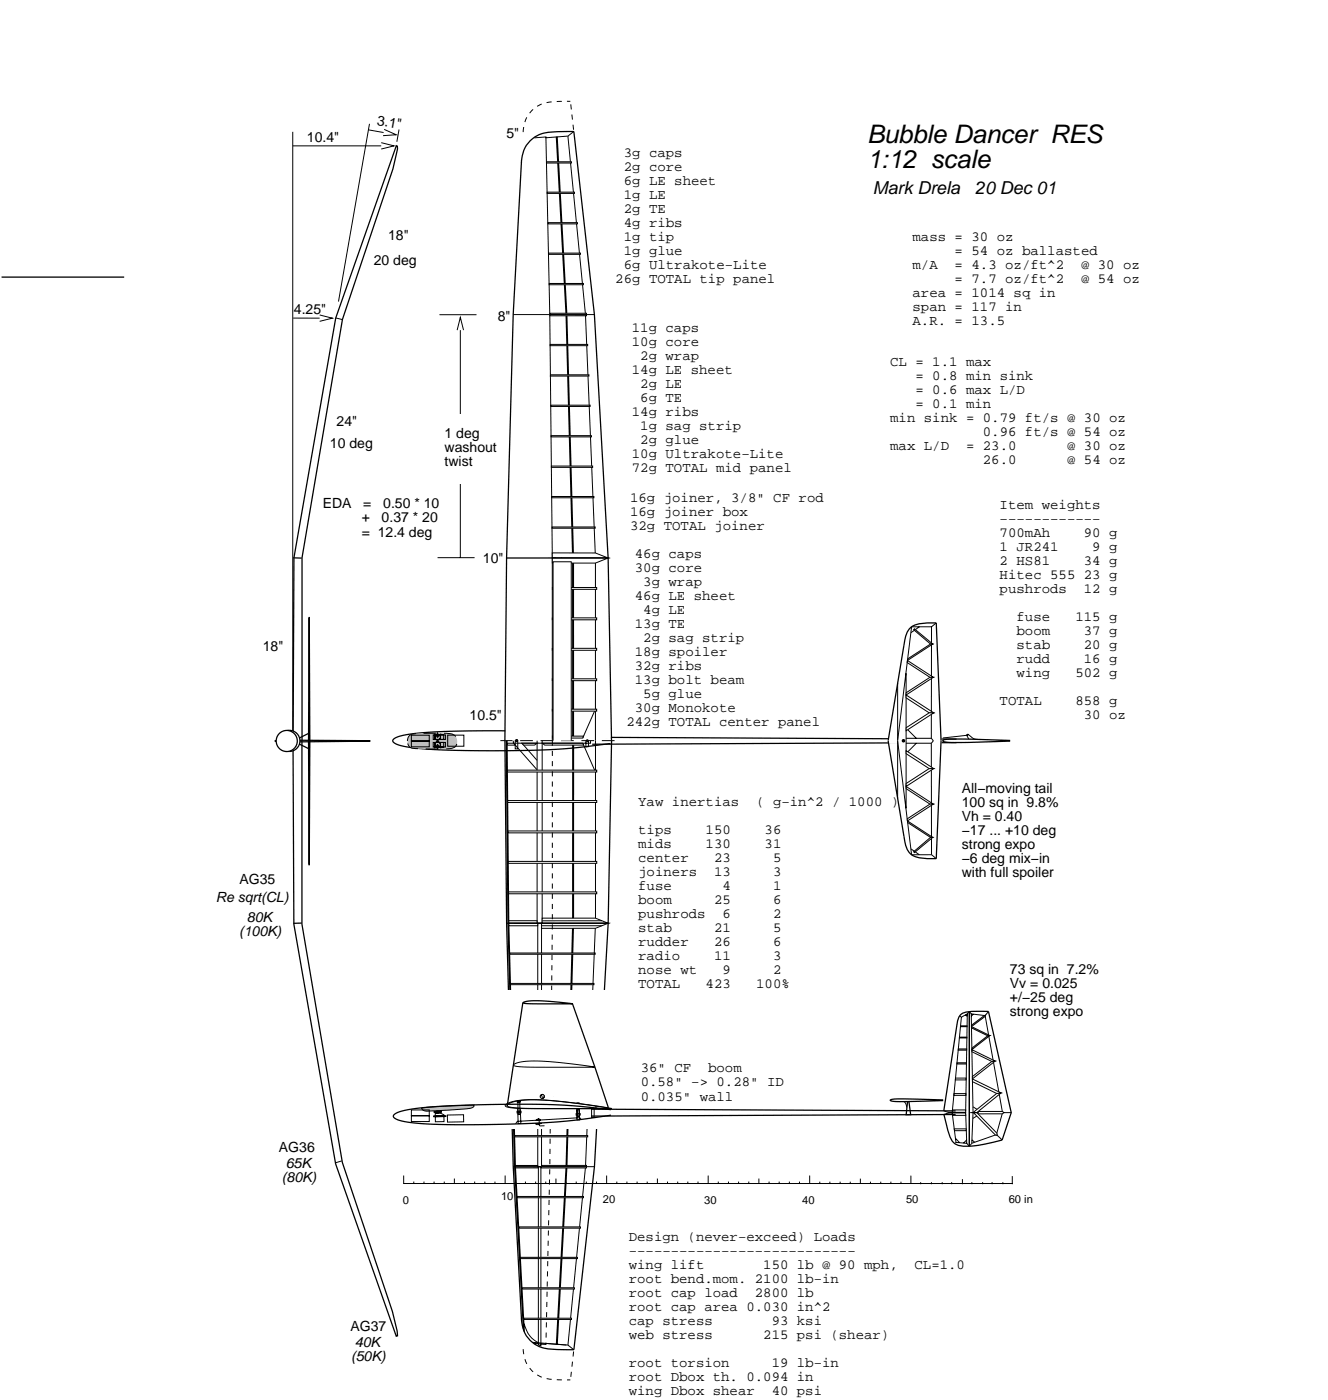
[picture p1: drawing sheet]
<svg xmlns="http://www.w3.org/2000/svg" width="277mm" height="292mm" viewBox="0 0 277 292" stroke-linecap="round" stroke-linejoin="round" font-family="sans-serif">
<path d="M127.3 154l-8.8-1-7.9-.4-14.5-.1-9.5 .5a8.2 8.2 0 0 0-4.6 1.3l-.1 .2a1.55 1.55 0 0 0 1.5 1l2.9 .5 4.7 .4 15 .2 11.2-.3 10.1-1.2" fill="none" stroke="#000" stroke-width=".27"/>
<path d="M105.4 151.9l10.1 .3 11.9 1.3-.1 .8-8.6-1-13.3-.4z" fill-rule="evenodd" fill="#fff"/>
<path d="M61.1 154.6l.2 38.2 8.7 50 12.6 36 .3-.1-.1-1-1-4.1-10.4-31-8.4-49.8v-38.2M127.6 153.9l71.9 .3M199.5 154.9l-76 .4" fill="none" stroke="#000" stroke-width=".27"/>
<path d="M85.3 153.5a4.1 4.1 0 0 1 2.8-.5h2.4a13 13 0 0 1 4.1 .3 1.65 1.65 0 0 1 .6 2.1 1.65 1.65 0 0 1-2 .8l-4.6 .1a6.6 6.6 0 0 1-3.1-.4 1.77 1.77 0 0 1-.2-2.4z" fill-rule="evenodd" fill="#bebebe" stroke="#000" stroke-width=".21" stroke-dasharray="2.7 1.6" stroke-linecap="butt"/>
<g fill="#fff" stroke="#000" stroke-width=".21">
<path d="M107 224.2h16.1v.3h-16.1z" fill-rule="evenodd"/>
<path d="M106.8 217.9h16.5v.3h-16.5z" fill-rule="evenodd"/>
<path d="M106.6 211.5h17v.3h-17z" fill-rule="evenodd"/>
</g>
<g fill="none" stroke="#000" stroke-width=".21">
<path d="M105.6 154.5l.3 38.1 1.4 50.8 1.8 33.9M105.8 154.5l.3 38.1 1.4 50.8 1.9 34.5M107.2 155.2l4.8 5.4M112 154.5v38.1h1.1v-38.1M124.2 154.5v38.1l-2.1 50.9-3.7 37.1 1.3 1M112.1 192.6h.8v50.8h-.8zM107 243.4h17M112.3 243.4h.5v37.4l-.5-.2zM118 243.4h.2l-2 37.1-.2-.1zM109.3 276.2a5.8 5.8 0 0 0 3 4M111.4 280.3l2.5 .2v-.2l4.2 .3"/>
<circle cx="107.7" cy="154.5" r=".2"/>
<circle cx="122.5" cy="154.5" r=".2"/>
</g>
<path d="M128.2 154.5h-23.9" fill="none" stroke="#000" stroke-width=".21" stroke-dasharray="2.7 1.6" stroke-linecap="butt"/>
<path d="M105.3 154.5l.3 38.1 1.4 50.8 1.7 31.8M127.5 154.5l-.7 38.1-2.8 50.8-4.3 38.2M108.7 275.2a6.3 6.3 0 0 0 6.5 6.3l4.5 .1" fill="none" stroke="#000" stroke-width=".27"/>
<g fill="#fff" stroke="#000" stroke-width=".21">
<path d="M106.1 192.1h5.9v.5h-5.9z" fill-rule="evenodd"/>
<path d="M106.1 192.6h6v.6h-6z" fill-rule="evenodd"/>
</g>
<path d="M119.4 192.6h.2l-1.4 50.8h-.2z" fill="none" stroke="#000" stroke-width=".21"/>
<path d="M105.8 155.1h1.3l.4 .4h-1.7z" fill-rule="evenodd" fill="#fff" stroke="#000" stroke-width=".21"/>
<path d="M119.4 155.5h.2v37.1h-.2z" fill="none" stroke="#000" stroke-width=".21"/>
<g fill="#fff" stroke="#000" stroke-width=".21">
<path d="M106 186.1h18.4v.4h-18.3z" fill-rule="evenodd"/>
<path d="M106 179.7h18.4v.4h-18.4z" fill-rule="evenodd"/>
<path d="M105.9 173.4h18.5v.4h-18.5z" fill-rule="evenodd"/>
<path d="M105.9 167h18.5v.4h-18.5z" fill-rule="evenodd"/>
<path d="M105.8 160.7h18.6v.4h-18.6z" fill-rule="evenodd"/>
<path d="M112.9 243.2h9.4v.2h-9.4z" fill-rule="evenodd"/>
<path d="M112.8 243.4h9.5v.3h-9.5z" fill-rule="evenodd"/>
<path d="M109.2 275h10v.3h-10z" fill-rule="evenodd"/>
<path d="M108.9 268.7h10.9v.2h-10.9z" fill-rule="evenodd"/>
<path d="M108.5 262.3h11.9v.3h-11.9z" fill-rule="evenodd"/>
<path d="M108.2 256h12.8v.2h-12.8z" fill-rule="evenodd"/>
<path d="M107.8 249.6h13.9v.3h-13.9z" fill-rule="evenodd"/>
<path d="M107.5 243.4h4.8v.3h-4.8z" fill-rule="evenodd"/>
<path d="M107.5 243.2h4.6v.2h-4.6z" fill-rule="evenodd"/>
<path d="M107.3 236.9h15.3v.3h-15.3z" fill-rule="evenodd"/>
<path d="M106.4 205.2h17.5v.2h-17.4z" fill-rule="evenodd"/>
<path d="M106.3 198.8h17.8v.3h-17.8z" fill-rule="evenodd"/>
</g>
<path d="M113.8 280.5l-2.5-.2" fill="none" stroke="#000" stroke-width=".21" stroke-dasharray="1.1 1.1 1.1 1.1" stroke-linecap="butt"/>
<path d="M111 280.1l7.4 .5" fill="none" stroke="#000" stroke-width=".21"/>
<g fill="#fff" stroke="#000" stroke-width=".21">
<path d="M113.1 191.6h11.1l2.6 1h-13.7z" fill-rule="evenodd"/>
<path d="M112.9 192.6h13.9l-2.6 1.1h-11.3z" fill-rule="evenodd"/>
</g>
<path d="M108.8 155.1l3.2 3.5M112.9 193.2h12.6M125.5 192.1h-12.4" fill="none" stroke="#000" stroke-width=".21"/>
<path d="M109.1 281.5a6.2 6.2 0 0 0 6.5 6.3l3.3 .1M119.6 282l-.6 5.9" fill="none" stroke="#000" stroke-width=".21" stroke-dasharray="1.1 1.1 1.1 1.1" stroke-linecap="butt"/>
<path d="M108.8 155.1h3.2l-.5 .4h-2.3z" fill-rule="evenodd" fill="#fff" stroke="#000" stroke-width=".21"/>
<path d="M121.5 155.1l2.5 5.6" fill="none" stroke="#000" stroke-width=".21"/>
<path d="M113.1 155.1h8.4l.2 .4h-8.1z" fill-rule="evenodd" fill="#fff" stroke="#000" stroke-width=".21"/>
<path d="M115.2 154.5v38.1l-.5 50.8-.9 37.1" fill="none" stroke="#000" stroke-width=".21" stroke-dasharray="1.1 1.1 1.1 1.1" stroke-linecap="butt"/>
<g fill="#fff">
<path d="M196.9 231.6l2.5-.1 .1 1.4-2.5-.1z" fill-rule="evenodd"/>
<path d="M185.2 153.9h11.1l.1 1.4-11.2-.1z" fill-rule="evenodd"/>
</g>
<path d="M87.9 231.2l2.8-.3 8.2-.3-.1 .3-.2 .2-1.4 .3-8.2 .4a.98 .98 0 0 1-1.1-.6z" fill-rule="evenodd" fill="#bebebe" stroke="#000" stroke-width=".21"/>
<path d="M57.4 154.5l4.5-.1 15.2 .2-15.2 .2zM64.3 153l-3.2 1.6 3.2 1.6" fill="none" stroke="#000" stroke-width=".27"/>
<path d="M64.5 128.9l.1 25.7-.1 25.8-.2-25.8z" fill-rule="evenodd" fill="#fff" stroke="#000" stroke-width=".27"/>
<path d="M61.1 66.4h8.2" fill="none" stroke="#000" stroke-width=".21"/>
<path d="M66.7 65.7l2.6 .7-2.6 .6z" fill="#fff"/>
<g fill="none" stroke="#000" stroke-width=".21">
<path d="M66.7 65.7l2.6 .7-2.6 .6M107.4 154.5h.6v1.8h-.6zM85.8 231.6h3.7v1.2h-3.7zM85.8 232.8h3.7v1.2h-3.7zM90.4 232.8h2.6v.2h-2.6zM90.5 231.9h1.6v.2h-1.6zM90.8 232.3l1-.1 .8 .4v.2h-1.8zM90.8 233h1.8v1l-1.8 .1zM91 231.9h.5l.1 .3h-.6zM91.5 231.9v-.1h-.4v.1M91.9 231.7v.5M93.3 232.6h3.4v1.5h-3.4z"/>
<path d="M112.1 233.4l.1 1.3a.53 .53 0 0 0 .3 .5 .53 .53 0 0 0 .6-.1l.4-.2M188.5 229.8l.4 .4 .2 .9"/>
<circle cx="188.4" cy="154.6" r=".13"/>
<circle cx="188.4" cy="154.6" r=".26"/>
</g>
<path d="M189.3 229.8h.2l.4 2.8h-.9z" fill="#fff" stroke="#000" stroke-width=".27"/>
<g fill="none" stroke="#000" stroke-width=".21">
<path d="M61 27.5v127.1M70 66.3l1.4 .4M91.6 65.7h7.8M96 66.2v50.2M91.2 116.4h7.8M71.3 242.2l-1.3 .4M84.2 246.9h127M84.2 245.3v1.7M86.3 246.5v.5M88.4 246.5v.5M90.5 246.5v.5M92.6 246.5v.5"/>
<path d="M94.8 245.9v1.1M96.9 246.5v.5M99 246.5v.5M101.1 246.5v.5M103.2 246.5v.5M105.3 245.3v1.7M107.5 246.5v.5M109.6 246.5v.5M111.7 246.5v.5M113.8 246.5v.5M115.9 245.9v1.1M118 246.5v.5"/>
<path d="M120.2 246.5v.5M122.3 246.5v.5M124.4 246.5v.5M126.5 245.3v1.7M128.6 246.5v.5M130.7 246.5v.5M132.9 246.5v.5M135 246.5v.5M137.1 245.9v1.1M139.2 246.5v.5M141.3 246.5v.5M143.4 246.5v.5"/>
<path d="M145.6 246.5v.5M147.7 245.3v1.7M149.8 246.5v.5M151.9 246.5v.5M154 246.5v.5M156.1 246.5v.5M158.3 245.9v1.1M160.4 246.5v.5M162.5 246.5v.5M164.6 246.5v.5M166.7 246.5v.5M168.8 245.3v1.7"/>
<path d="M170.9 246.5v.5M173.1 246.5v.5M175.2 246.5v.5M177.3 246.5v.5M179.4 245.9v1.1M181.5 246.5v.5M183.7 246.5v.5M185.8 246.5v.5M187.9 246.5v.5M189.9 245.3v1.7M192 246.7v.4M194.2 246.7v.4"/>
<path d="M196.5 246.7v.4M198.4 246.7v.4M200.7 246v1.1M202.7 246.7v.4M204.9 246.7v.4M206.9 246.7v.4M209.1 246.7v.4M211.1 245.4v1.7"/>
</g>
<path d="M61.2 116.4h1.7M62.9 192.6h-1.7" fill="none" stroke="#000" stroke-width=".27"/>
<path d="M96 66.2l.7 2.7h-1.4z" fill="#fff"/>
<path d="M95.3 68.9l.7-2.7 .7 2.7" fill="none" stroke="#000" stroke-width=".21"/>
<path d="M93.6 86.5h4.5v14.4h-4.5z" fill-rule="evenodd" fill="#fff"/>
<g fill="none" stroke="#000" stroke-width=".21">
<path d="M202.1 211.1v28M202.5 211.5l.4 20.6-.3 6.4M202.5 211.5l-.3-.4v28l.5-.6M202.5 211.5l2.9 .4M203 211.6l-.4 .4M205.4 211.9l3.7 20.2M206.1 211l-.7 .9M198.6 232.5l.8 5.8M199.2 237.5l.9 .9M199.3 238.4l-.1 .1M201.4 232.5l.2 6-2.2-.1M201.6 237.9l-.7 .6"/>
<path d="M201.6 238.5l.5 .6M202.7 237.8l.5 .5M202.9 230.9l.8 .6M203.7 232.8l-.8 .6M209.1 232.1h1.8M209.1 232.1l-1.3 4.6"/>
</g>
<path d="M206.1 211.1l4.8 21-1.9 5.8a24.2 24.2 0 0 1-8.8 1.2 2.86 2.86 0 0 1-2.3-2.3l-1.1-4.3" fill="none" stroke="#000" stroke-width=".27"/>
<g fill="#fff" stroke="#000" stroke-width=".21">
<path d="M198.9 228.2h2.5v.3h-2.5z" fill-rule="evenodd"/>
<path d="M199.3 224.9h2.2v.4h-2.3z" fill-rule="evenodd"/>
<path d="M199.6 221.7h1.9v.3h-2z" fill-rule="evenodd"/>
<path d="M199.8 218.9h1.8v.2h-1.8z" fill-rule="evenodd"/>
<path d="M200.1 216.4h1.5v.2h-1.5z" fill-rule="evenodd"/>
<path d="M200.3 214h1.4v.2h-1.4z" fill-rule="evenodd"/>
</g>
<path d="M196.8 231.8l1.7 .3M198.5 232.2l-1.7 .3M198.6 232.2h2.8v.5h-2.8zM198.6 231.6h2.8v.5h-2.8z" fill="none" stroke="#000" stroke-width=".21"/>
<path d="M203.7 232.1l.3-.2h5l.4 .2-.4 .3h-5z" fill-rule="evenodd" fill="#fff" stroke="#000" stroke-width=".21"/>
<path d="M209 237.9l-1.2-1.2-5.1 1.8" fill="none" stroke="#000" stroke-width=".21"/>
<path d="M203 232.1h.7l4.2 4.3 .1 .5-.4-.1z" fill-rule="evenodd" fill="#fff" stroke="#000" stroke-width=".21"/>
<path d="M200.1 212l.4 .2M201.3 211.8l.4 .2M201.7 211.5l-1.2 .7-1.9 19.6M201.7 211.5l-.3 20.3M202.1 211.1l-.4 .4" fill="none" stroke="#000" stroke-width=".21"/>
<path d="M206.1 211h-1.1a10.6 10.6 0 0 0-4.5 .5 3.8 3.8 0 0 0-1 2.3l-2.7 18" fill="none" stroke="#000" stroke-width=".27"/>
<g fill="#fff" stroke="#000" stroke-width=".21">
<path d="M199 235.5h2.5v.4h-2.5z" fill-rule="evenodd"/>
<path d="M202.9 232.1l4.9-4 1-.1-5.1 4.1z" fill-rule="evenodd"/>
<path d="M202.8 225.1l6 2.9-1 .1-5-2.4z" fill-rule="evenodd"/>
<path d="M202.8 224.6l4-3.1 .7-.1-4.7 3.7z" fill-rule="evenodd"/>
<path d="M202.7 218.7l3.3-2.6h.4l-3.7 2.9z" fill-rule="evenodd"/>
<path d="M202.7 219l4.8 2.4-.7 .1-4.1-2.1z" fill-rule="evenodd"/>
<path d="M202.6 214.2l3.8 1.9h-.4l-3.4-1.6z" fill-rule="evenodd"/>
<path d="M202.6 213.9l2.9-2.1v.3l-2.9 2.1z" fill-rule="evenodd"/>
</g>
<g fill="none" stroke="#000" stroke-width=".21">
<path d="M201.8 153.4l-5.2 .6M202 154.2l-.4-.8 .2-.2a4.2 4.2 0 0 0 2.1 1.1M204.1 232.1h-1.8"/>
<circle cx="201.8" cy="153.4" r=".03"/>
</g>
<path d="M210.6 154.5l-9.8-.3a13.1 13.1 0 0 0-4.1 .2l-.1 .2a8.1 8.1 0 0 0 3.8 .3l10.2-.3" fill="none" stroke="#000" stroke-width=".27"/>
<path d="M252.4 .3h24.5v182.1h-24.5z" fill-rule="evenodd" fill="#fff"/>
<path d="M185.2 154.5l3.3-19.9a7.9 7.9 0 0 1 1.1-3.4 6.4 6.4 0 0 1 4.6-1.2h1l1 24.5M196.2 154.6l-1 24.6a11 11 0 0 1-5.1-.8 5.9 5.9 0 0 1-1.6-3.9l-3.3-19.9M196.7 229.5l-8.8-.2a3.6 3.6 0 0 0-2.3 .3 12.9 12.9 0 0 0 4.8 .2l6.3-.2" fill="none" stroke="#000" stroke-width=".27"/>
<g fill="none" stroke="#000" stroke-width=".21">
<path d="M190.1 130.8l-2.9 23.8 2.9 23.8M190.1 130.8h4.2l-.1 23.2M191.7 130.8l-1.7 1.2M195.2 130l-.9 .8M187.2 142.5v12M187.2 154.6v12M188.9 154h5.3l.4 .6-.4 .5h-5.3M189 140.5v28.1M189.3 152.3l1.8 1.8M191.1 155l-1.8 1.9M194.2 155.1l.1 23.2M190 177.1l1.7 1.2"/>
<path d="M190.1 178.3h4.2l.9 .9"/>
<circle cx="188.4" cy="154.6" r=".11"/>
</g>
<g fill="#fff" stroke="#000" stroke-width=".21">
<path d="M189 163.5l4.8-3.1h.9l-5.7 3.7z" fill-rule="evenodd"/>
<path d="M189 164.1l5.6 3.7h-.7l-4.9-3.3z" fill-rule="evenodd"/>
<path d="M189.2 170.8l4.7-3h.7l-5.4 3.5z" fill-rule="evenodd"/>
<path d="M189.2 171.3l5.3 3.4h-.5l-4.7-3.1z" fill-rule="evenodd"/>
<path d="M190.5 177.7l3.5-3h.5l-3.8 3.2z" fill-rule="evenodd"/>
<path d="M189 156.6l5.7 3.8h-.9l-4.8-3.2z" fill-rule="evenodd"/>
<path d="M189 145l5.7 3.7h-.9l-4.9-3.1z" fill-rule="evenodd"/>
<path d="M189 144.5l4.9-3.2h.7l-5.6 3.7z" fill-rule="evenodd"/>
<path d="M189.2 137.8l5.4 3.5h-.7l-4.7-3.1z" fill-rule="evenodd"/>
<path d="M190.7 131.2l3.8 3.2h-.5l-3.5-3z" fill-rule="evenodd"/>
<path d="M189 151.8l4.8-3.1h.9l-5.7 3.8z" fill-rule="evenodd"/>
<path d="M189.3 137.5l4.7-3.1h.5l-5.3 3.4z" fill-rule="evenodd"/>
</g>
<g fill="none" stroke="#000" stroke-width=".21">
<path d="M113.8 28.6l.8 37 .6 50.8v38.1M116 28.6h.2l2 37h-.2zM119.7 27.4l-1.3 1 3.7 37.2 2.1 50.8v38.1M107 65.6h17M118 65.6h.2l1.4 50.8h-.2zM119.4 116.4h.2v37.2h-.2zM124 148.4l-2.5 5.6"/>
<circle cx="107.7" cy="154.5" r=".2"/>
</g>
<path d="M108.7 33.8l-1.7 31.8-1.4 50.8-.3 38.1M108.7 33.9a6.3 6.3 0 0 1 6.5-6.4l4.5-.1 4.3 38.2 2.8 50.8 .7 38.1" fill="none" stroke="#000" stroke-width=".27"/>
<path d="M109.1 27.6a6.2 6.2 0 0 1 6.5-6.4l3.3-.1M119.6 27.1l-.6-6" fill="none" stroke="#000" stroke-width=".21" stroke-dasharray="1.1 1.1 1.1 1.1" stroke-linecap="butt"/>
<g fill="#fff" stroke="#000" stroke-width=".21">
<path d="M114 33.8h5.2v.2h-5.2z" fill-rule="evenodd"/>
<path d="M114.1 40.1h5.7v.3h-5.7z" fill-rule="evenodd"/>
<path d="M114.2 46.4h6.2v.3h-6.2z" fill-rule="evenodd"/>
<path d="M114.4 52.8h6.6v.3h-6.6z" fill-rule="evenodd"/>
<path d="M114.5 59.1h7.2v.3h-7.2z" fill-rule="evenodd"/>
<path d="M114.6 65.4h7.7v.2h-7.7z" fill-rule="evenodd"/>
<path d="M114.6 65.6h7.7v.3h-7.7z" fill-rule="evenodd"/>
</g>
<path d="M118.4 28.4l-4.6 .3v-.1l-2.4 .2" fill="none" stroke="#000" stroke-width=".21"/>
<g fill="#fff" stroke="#000" stroke-width=".21">
<path d="M114.7 71.9h7.8v.2h-7.8z" fill-rule="evenodd"/>
<path d="M114.8 78.2h8v.3h-8z" fill-rule="evenodd"/>
<path d="M114.8 84.5h8.3v.3h-8.3z" fill-rule="evenodd"/>
<path d="M114.9 90.9h8.4v.3h-8.4z" fill-rule="evenodd"/>
<path d="M115 97.2h8.6v.3h-8.6z" fill-rule="evenodd"/>
<path d="M115 103.6h8.8v.3h-8.8z" fill-rule="evenodd"/>
<path d="M115.1 109.9h9v.3h-9z" fill-rule="evenodd"/>
<path d="M115.2 115.4h9l2.6 1h-11.6z" fill-rule="evenodd"/>
<path d="M115.2 116.4h11.6l-2.6 1.1h-9z" fill-rule="evenodd"/>
<path d="M115.2 122.6h9.2v.4h-9.2z" fill-rule="evenodd"/>
<path d="M115.2 128.9h9.2v.4h-9.2z" fill-rule="evenodd"/>
<path d="M115.2 135.3h9.2v.4h-9.2z" fill-rule="evenodd"/>
<path d="M115.2 141.6h9.2v.4h-9.2z" fill-rule="evenodd"/>
<path d="M115.2 148h9.2v.4h-9.2z" fill-rule="evenodd"/>
<path d="M115.2 153.6h6.5l-.2 .4h-6.3z" fill-rule="evenodd"/>
</g>
<path d="M107 154.6v.5h16.1v-.5M122.7 154.5v1.3h-.5v-1.2" fill="none" stroke="#000" stroke-width=".21"/>
<path d="M103.3 206.6h26.7v28.9h-26.7z" fill-rule="evenodd" fill="#fff"/>
<path d="M108 231.2h.5l.1 3.2h-.5zM111.7 234.4h1.2l-.4 .2h-.6zM111.8 233.6l.8-.1 .1 .2-.9 .1zM112.1 233.4h.3a1.83 1.83 0 0 0 .3 1.5h.8M120.2 230.2l.5-.1 .2 .2h-.7zM120.3 231.5h.5v2.2h-.5zM120.3 230.3h.4l.1 2.6-.4 .1zM121.2 233.6l-.3-.4-13 .8-.4 .5M123.4 231.2h.5v1.9l-.5 .1z" fill="none" stroke="#000" stroke-width=".21"/>
<path d="M109.1 209.2l1.2-.3 2.1-.1 7 .6h-8.8l-1.3-.1z" fill-rule="evenodd" fill="#fff" stroke="#000" stroke-width=".27"/>
<g fill="#fff" stroke="#000" stroke-width=".21">
<path d="M107.1 230.6h15.7v.3h-15.7z" fill-rule="evenodd"/>
<path d="M105.9 230.5l.9-.5 1.6-.4 4.2-.1 6.9 .6 7.4 1.2-19.1-.1a2.85 2.85 0 0 1-2-.5z" fill-rule="evenodd"/>
</g>
<path d="M115.5 228.7h.1M116.1 223.2h.1" fill="none" stroke="#000" stroke-width=".21"/>
<circle cx="113.1" cy="228.8" r=".43" fill="#000" stroke="#000" stroke-width=".21"/>
<g fill="#fff">
<path d="M113.1 228.3l.4 .1v.4h-.4z"/>
<path d="M112.7 228.8h.4v.4h-.5z"/>
</g>
<g fill="none" stroke="#000" stroke-width=".21">
<path d="M107.8 231.9h.9v.3h-.9zM107.8 229.8l.6-.1 .1 .2h-.7zM108 229.9h.4v2.6h-.4zM120.1 232.4l.9-.1v.4h-.9zM124.3 230.8v.5"/>
<circle cx="113.1" cy="228.8" r=".43"/>
</g>
<path d="M107.1 222.1l.7-.3 1.3-.3 3.4-.1 5.6 .4 5.9 .9-15.3-.1a1.9 1.9 0 0 1-1.6-.4z" fill-rule="evenodd" fill="#fff" stroke="#000" stroke-width=".21"/>
<g fill="none" stroke="#000" stroke-width=".27">
<path d="M105.7 192.6h21.1M123.3 231.4l76 .4M199.3 232.5l-76 .4"/>
<circle cx="91.2" cy="153.8" r=".02"/>
<circle cx="91.2" cy="155.4" r=".02"/>
</g>
<g fill="none" stroke="#000" stroke-width=".21">
<path d="M85.8 153.4h3.7v1.2h-3.7zM85.8 154.6h3.7v1.2h-3.7zM90.3 153.3h2.6v1h-2.6zM90.3 154.9h2.6v1h-2.6zM90.5 153.1l.7 .7M90.7 153.3h1.8v1h-1.8zM90.7 154.9h1.8v1h-1.8zM91.2 152.8v1M91.2 155.4v1M91.2 155.4l-.7 .7M91.2 155.4l.8 .7M92 153.1l-.8 .7"/>
<path d="M93.4 153.4h3.3v2.3h-3.3zM127.6 231.3l-6-.9-6.3-.8-4.1-.2-3.1 .2a3.5 3.5 0 0 0-2.7 1.1 7.1 7.1 0 0 0 3.8 .6h18.4"/>
<circle cx="91.2" cy="155.4" r=".62"/>
<circle cx="91.2" cy="153.8" r=".62"/>
<circle cx="91.2" cy="153.8" r=".58"/>
<circle cx="91.2" cy="155.4" r=".58"/>
</g>
<path d="M115.3 117.2h3.8v37.3h-3.8z" fill="#fff" stroke="#000" stroke-width=".21"/>
<path d="M126.8 116.4h-21.2M61.1 154.6l.2-38.2 8.7-50 12.7-36 .2 .1v.6l-1 4.1-10.5 31.4-8.4 49.8v38.2M127.4 231.5l-8.8-.8-7.9-.3-14.5 .2-9.5 .7a8.2 8.2 0 0 0-4.6 1.3l-.1 .2a1.55 1.55 0 0 0 1.5 1l3 .5 4.7 .3 15-.1 11.2-.5 10-1.3" fill="none" stroke="#000" stroke-width=".27"/>
<path d="M76.9 27.1l5.7 1M77 25.8l-6.4 37.1M83.2 27l-.4 2.6" fill="none" stroke="#000" stroke-width=".21"/>
<path d="M80.1 27l2.5 1.1-2.7 .2z" fill="#fff"/>
<path d="M61.1 30.4h21.1M80.1 27l2.5 1.1-2.7 .2" fill="none" stroke="#000" stroke-width=".21"/>
<path d="M79.5 29.8l2.7 .6-2.7 .7z" fill="#fff"/>
<path d="M79.5 29.8l2.7 .6-2.7 .7M59.3 154.6h3.3M60.6 154.6h1" fill="none" stroke="#000" stroke-width=".21"/>
<g fill="#fff" stroke="#000" stroke-width=".27">
<circle cx="60.3" cy="154.6" r="2.2"/>
<circle cx="59.8" cy="154.6" r="2.2"/>
</g>
<path d="M.3 57.8h25.6M109 209.2l-3.2 21.6M119.4 209.5l4.7 13.2 2.8 8.4" fill="none" stroke="#000" stroke-width=".27"/>
<g font-size="5.3">
<text x="180.8" y="29.7">Bubble Dancer RES</text>
<text x="180.8" y="35.1">1:12 scale</text>
</g>
<g font-size="3.7">
<text x="182" y="40.5">Mark Drela</text>
<text x="203.3" y="40.5">20 Dec 01</text>
</g>
<g font-size="2.9">
<text x="64" y="29.6">10.4&quot;</text>
<text x="78.5" y="26.1" transform="rotate(10 78.5 26.1)">3.1&quot;</text>
<text x="105.6" y="28.7">5&quot;</text>
<text x="130.1" y="32.7">3g caps</text>
<text x="130.1" y="35.6">2g core</text>
<text x="130.1" y="38.5">6g LE sheet</text>
<text x="130.1" y="41.5">1g LE</text>
<text x="130.1" y="44.4">2g TE</text>
<text x="130.1" y="47.3">4g ribs</text>
<text x="80.9" y="50.1">18&quot;</text>
<text x="130.1" y="50.3">1g tip</text>
<text x="130.1" y="53.2">1g glue</text>
<text x="190.3" y="50.3">mass = 30 oz</text>
<text x="199.1" y="53.2">= 54 oz ballasted</text>
<text x="77.9" y="55.3">20 deg</text>
<text x="128.3" y="59">26g TOTAL tip panel</text>
<text x="130.1" y="56.1">6g Ultrakote−Lite</text>
<text x="190.3" y="56.2">m/A</text>
<text x="199.1" y="56.2">= 4.3 oz/ft^2</text>
<text x="199.1" y="59.1">= 7.7 oz/ft^2</text>
<text x="225.4" y="56.2">@ 30 oz</text>
<text x="225.4" y="59.1">@ 54 oz</text>
<text x="61.3" y="65.5">4.25&quot;</text>
<text x="190.3" y="62">area = 1014 sq in</text>
<text x="190.3" y="64.9">span = 117 in</text>
<text x="103.8" y="66.9">8&quot;</text>
<text x="131.8" y="69.2">11g caps</text>
<text x="190.3" y="67.9">A.R. = 13.5</text>
<text x="131.8" y="72.2">10g core</text>
<text x="133.5" y="75.1">2g wrap</text>
<text x="185.6" y="76.4">CL = 1.1 max</text>
<text x="131.8" y="78">14g LE sheet</text>
<text x="133.5" y="80.9">2g LE</text>
<text x="133.5" y="83.9">6g TE</text>
<text x="190.9" y="79.3">= 0.8 min sink</text>
<text x="190.9" y="82.2">= 0.6 max L/D</text>
<text x="70.2" y="88.9">24&quot;</text>
<text x="131.8" y="86.8">14g ribs</text>
<text x="133.5" y="89.7">1g sag strip</text>
<text x="185.6" y="88.1">min sink = 0.79 ft/s @ 30 oz</text>
<text x="190.9" y="85.2">= 0.1 min</text>
<text x="68.8" y="93.6">10 deg</text>
<text x="92.7" y="91.3">1 deg</text>
<text x="92.7" y="94.2">washout</text>
<text x="131.8" y="95.6">10g Ultrakote−Lite</text>
<text x="133.5" y="92.7">2g glue</text>
<text x="185.6" y="94">max L/D</text>
<text x="201.4" y="94">= 23.0</text>
<text x="205" y="91">0.96 ft/s @ 54 oz</text>
<text x="222.5" y="94">@ 30 oz</text>
<text x="92.7" y="97.1">twist</text>
<text x="131.8" y="98.5">72g TOTAL mid panel</text>
<text x="205" y="96.9">26.0</text>
<text x="222.5" y="96.9">@ 54 oz</text>
<text x="67.3" y="106.1">EDA</text>
<text x="75.8" y="106.1">=</text>
<text x="79.9" y="106.1">0.50 * 10</text>
<text x="131.4" y="104.7">16g joiner, 3/8&quot; CF rod</text>
<text x="131.4" y="107.6">16g joiner box</text>
<text x="208.5" y="106.1">Item weights</text>
<text x="75.4" y="109">+</text>
<text x="75.4" y="111.9">= 12.4 deg</text>
<text x="79.6" y="109">0.37 * 20</text>
<text x="131.4" y="110.5">32g TOTAL joiner</text>
<text x="208.5" y="109.1">−−−−−−−−−−−−</text>
<text x="208.5" y="112">700mAh</text>
<text x="226" y="112">90 g</text>
<text x="100.7" y="117.4">10&quot;</text>
<text x="132.4" y="116.3">46g caps</text>
<text x="132.4" y="119.3">30g core</text>
<text x="208.5" y="114.9">1 JR241</text>
<text x="208.5" y="117.9">2 HS81</text>
<text x="226" y="117.9">34 g</text>
<text x="227.8" y="114.9">9 g</text>
<text x="132.4" y="125.1">46g LE sheet</text>
<text x="134.1" y="122.2">3g wrap</text>
<text x="208.5" y="120.8">Hitec 555 23 g</text>
<text x="208.5" y="123.7">pushrods</text>
<text x="226" y="123.7">12 g</text>
<text x="132.4" y="131">13g TE</text>
<text x="134.1" y="128">4g LE</text>
<text x="212" y="129.6">fuse</text>
<text x="224.3" y="129.6">115 g</text>
<text x="54.8" y="135.8">18&quot;</text>
<text x="132.4" y="136.8">18g spoiler</text>
<text x="134.1" y="133.9">2g sag strip</text>
<text x="212" y="132.5">boom</text>
<text x="212" y="135.4">stab</text>
<text x="226" y="132.5">37 g</text>
<text x="226" y="135.4">20 g</text>
<text x="132.4" y="139.8">32g ribs</text>
<text x="132.4" y="142.7">13g bolt beam</text>
<text x="212" y="138.3">rudd</text>
<text x="212" y="141.3">wing</text>
<text x="224.3" y="141.3">502 g</text>
<text x="226" y="138.3">16 g</text>
<text x="132.4" y="148.5">30g Monokote</text>
<text x="134.1" y="145.6">5g glue</text>
<text x="208.5" y="147.1">TOTAL</text>
<text x="224.3" y="147.1">858 g</text>
<text x="97.9" y="150.1">10.5&quot;</text>
<text x="130.6" y="151.5">242g TOTAL center panel</text>
<text x="226" y="150.1">30 oz</text>
<text x="200.6" y="165.4">All−moving tail</text>
<text x="133.1" y="168.2">Yaw inertias</text>
<text x="157.7" y="168.2">( g−in^2 / 1000 )</text>
<text x="200.6" y="168.3">100 sq in 9.8%</text>
<text x="200.6" y="171.3">Vh = 0.40</text>
<text x="133.1" y="174">tips</text>
<text x="133.1" y="176.9">mids</text>
<text x="133.1" y="179.9">center</text>
<text x="147.1" y="174">150</text>
<text x="147.1" y="176.9">130</text>
<text x="148.9" y="179.9">23</text>
<text x="159.4" y="174">36</text>
<text x="159.4" y="176.9">31</text>
<text x="161.2" y="179.9">5</text>
<text x="200.6" y="174.2">−17 ... +10 deg</text>
<text x="200.6" y="177.1">strong expo</text>
<text x="49.9" y="184.4">AG35</text>
<text x="133.1" y="182.8">joiners</text>
<text x="133.1" y="185.7">fuse</text>
<text x="148.9" y="182.8">13</text>
<text x="150.7" y="185.7">4</text>
<text x="161.2" y="182.8">3</text>
<text x="161.2" y="185.7">1</text>
<text x="200.6" y="180.1">−6 deg mix−in</text>
<text x="200.6" y="183">with full spoiler</text>
<text x="45" y="188.3">Re sqrt(CL)</text>
<text x="133.1" y="188.6">boom</text>
<text x="133.1" y="191.6">pushrods</text>
<text x="148.9" y="188.6">25</text>
<text x="150.7" y="191.6">6</text>
<text x="161.2" y="188.6">6</text>
<text x="161.2" y="191.6">2</text>
<text x="49.9" y="195.3">(100K)</text>
<text x="51.5" y="192.3">80K</text>
<text x="133.1" y="194.5">stab</text>
<text x="133.1" y="197.4">rudder</text>
<text x="148.9" y="194.5">21</text>
<text x="148.9" y="197.4">26</text>
<text x="161.2" y="194.5">5</text>
<text x="161.2" y="197.4">6</text>
<text x="133.1" y="200.4">radio</text>
<text x="133.1" y="203.3">nose wt</text>
<text x="148.9" y="200.4">11</text>
<text x="150.7" y="203.3">9</text>
<text x="161.2" y="200.4">3</text>
<text x="161.2" y="203.3">2</text>
<text x="210.6" y="203.2">73 sq in 7.2%</text>
<text x="133.1" y="206.2">TOTAL</text>
<text x="147.1" y="206.2">423</text>
<text x="157.7" y="206.2">100%</text>
<text x="210.6" y="206.1">Vv = 0.025</text>
<text x="210.6" y="209">+/−25 deg</text>
<text x="210.6" y="211.9">strong expo</text>
<text x="133.6" y="223.8">36&quot; CF</text>
<text x="133.6" y="226.7">0.58&quot; −&gt; 0.28&quot; ID</text>
<text x="147.7" y="223.8">boom</text>
<text x="133.6" y="229.6">0.035&quot; wall</text>
<text x="58.2" y="240.3">AG36</text>
<text x="59.6" y="243.6">65K</text>
<text x="58.8" y="246.5">(80K)</text>
<text x="131.1" y="258.9">Design (never−exceed) Loads</text>
<text x="131.1" y="261.8">−−−−−−−−−−−−−−−−−−−−−−−−−−−</text>
<text x="131.1" y="264.7">wing lift</text>
<text x="131.1" y="267.6">root bend.mom. 2100 lb−in</text>
<text x="159.2" y="264.7">150 lb @ 90 mph,</text>
<text x="190.7" y="264.7">CL=1.0</text>
<text x="131.1" y="270.6">root cap load</text>
<text x="131.1" y="273.5">root cap area 0.030 in^2</text>
<text x="157.4" y="270.6">2800 lb</text>
<text x="73.1" y="277.6">AG37</text>
<text x="74" y="281">40K</text>
<text x="131.1" y="276.4">cap stress</text>
<text x="131.1" y="279.3">web stress</text>
<text x="159.2" y="279.3">215 psi (shear)</text>
<text x="160.9" y="276.4">93 ksi</text>
<text x="73.2" y="284">(50K)</text>
<text x="131.1" y="285.2">root torsion</text>
<text x="160.9" y="285.2">19 lb−in</text>
<text x="131.1" y="288.1">root Dbox th. 0.094 in</text>
<text x="131.1" y="291">wing Dbox shear</text>
<text x="160.9" y="291">40 psi</text>
</g>
<g font-size="2.3">
<text x="84" y="251.2">0</text>
<text x="104.5" y="250.3">10</text>
<text x="125.7" y="251">20</text>
<text x="146.8" y="251.1">30</text>
<text x="167.3" y="251.1">40</text>
<text x="188.9" y="251.1">50</text>
<text x="210.4" y="251">60 in</text>
</g>
</svg>
